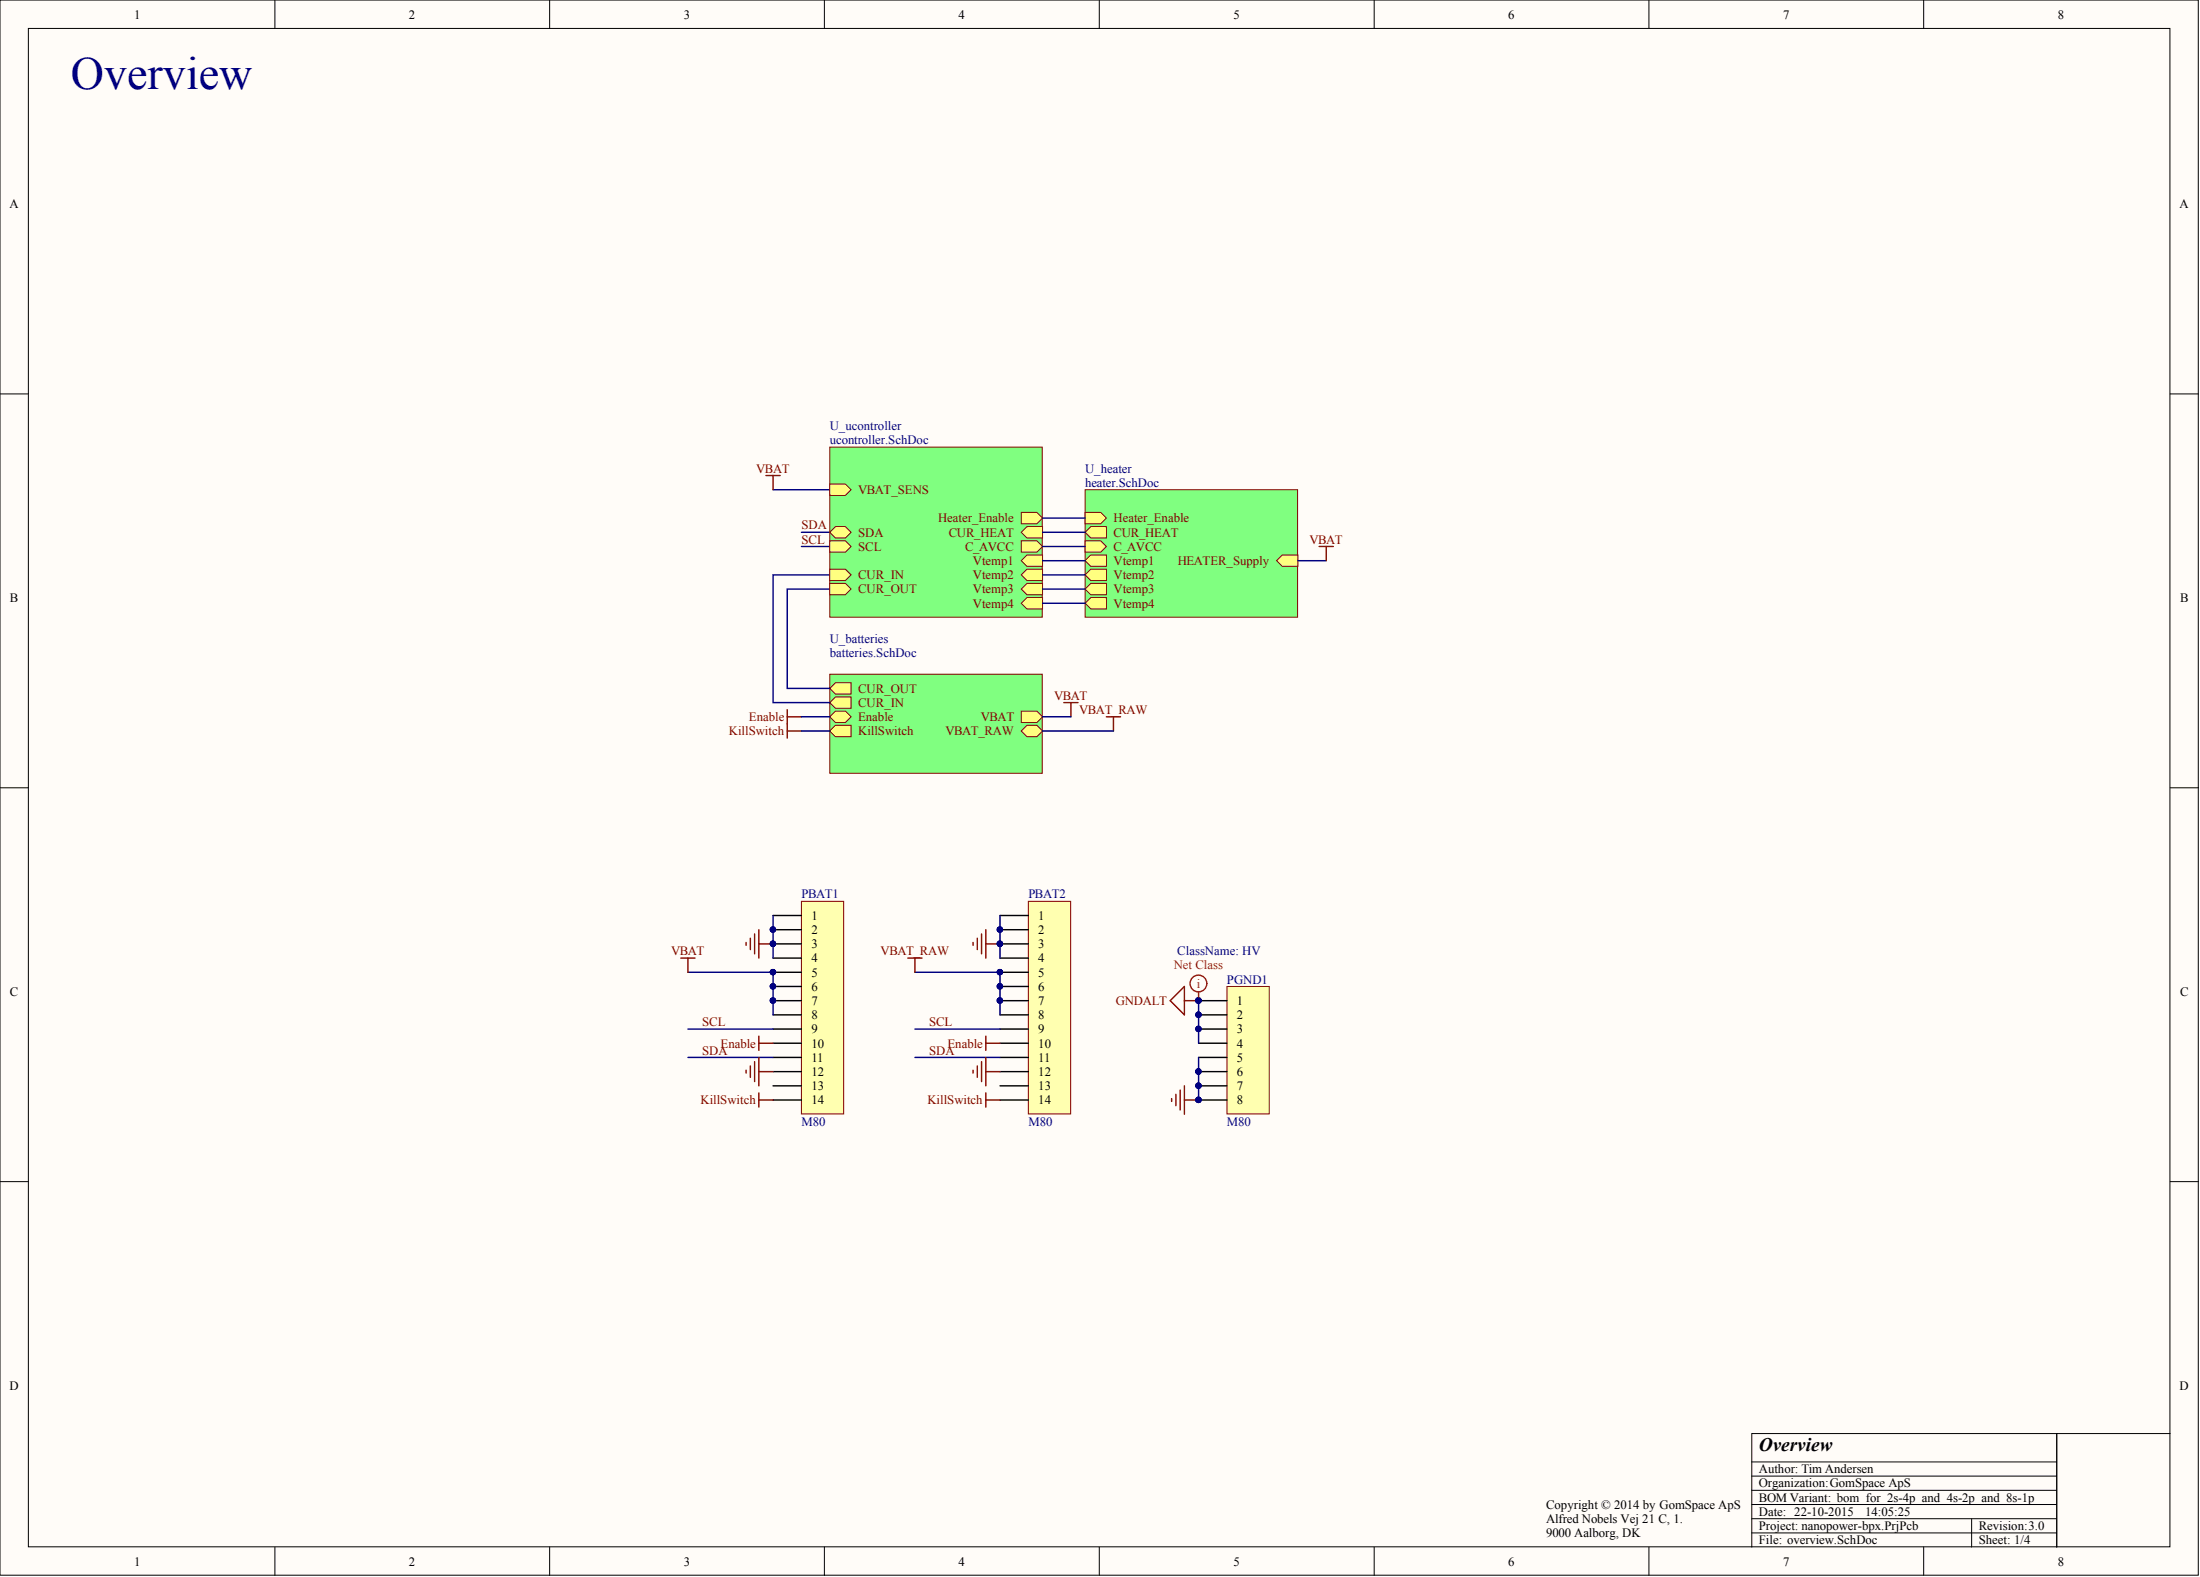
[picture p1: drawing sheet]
<svg xmlns="http://www.w3.org/2000/svg" width="393mm" height="282mm" viewBox="0 0 393 282" stroke-linecap="round" stroke-linejoin="round" font-family="sans-serif">
<g fill="#fffcf8" stroke="#000" stroke-width=".18">
<path d="M0 0h393v281.5h-393z"/>
<path d="M5.1 5.1h382.9v271.4h-382.9z"/>
</g>
<g fill="none" stroke="#000" stroke-width=".18">
<path d="M49.1 0v5.1M98.3 0v5.1M147.4 0v5.1M196.5 0v5.1M245.7 0v5.1M294.8 0v5.1M343.9 0v5.1M0 70.4h5.1M388 70.4h5.1M0 140.8h5.1M388 140.8h5.1M0 211.2h5.1"/>
<path d="M388 211.2h5.1M388 256.2h-20.3v20.3v-20.3h-54.5v20.3M49.1 276.5v5.1M98.3 276.5v5.1M147.4 276.5v5.1M196.5 276.5v5.1M245.7 276.5v5.1M294.8 276.5v5.1M313.2 266.4h54.5M313.2 274h54.5M313.2 271.5h54.5M313.2 263.8h54.5"/>
<path d="M313.2 268.9h54.5M313.2 261.3h54.5M343.9 276.5v5.1M352.5 271.5v5"/>
</g>
<path d="M148.4 120.5h38v17.7h-38z" fill="#80ff80" stroke="#800000" stroke-width=".18"/>
<path d="M149.4 122h2.8v2.1h-2.8l-1-1.1z" fill-rule="evenodd" fill="#ffff80"/>
<path d="M149.4 122h2.8v2.1h-2.8l-1-1.1z" fill="none" stroke="#800000" stroke-width=".18"/>
<path d="M149.4 124.6h2.8v2h-2.8l-1-1z" fill-rule="evenodd" fill="#ffff80"/>
<path d="M149.4 124.6h2.8v2h-2.8l-1-1z" fill="none" stroke="#800000" stroke-width=".18"/>
<path d="M183.6 129.6h1.8l1 1.1-1 1h-1.8l-1-1z" fill-rule="evenodd" fill="#ffff80"/>
<path d="M183.6 129.6h1.8l1 1.1-1 1h-1.8l-1-1z" fill="none" stroke="#800000" stroke-width=".18"/>
<path d="M149.4 129.6h2.8v2.1h-2.8l-1-1z" fill-rule="evenodd" fill="#ffff80"/>
<path d="M149.4 129.6h2.8v2.1h-2.8l-1-1z" fill="none" stroke="#800000" stroke-width=".18"/>
<path d="M182.6 127.1h2.8l1 1-1 1h-2.8z" fill-rule="evenodd" fill="#ffff80"/>
<path d="M182.6 127.1h2.8l1 1-1 1h-2.8z" fill="none" stroke="#800000" stroke-width=".18"/>
<path d="M149.4 127.1h1.8l1 1-1 1h-1.8l-1-1z" fill-rule="evenodd" fill="#ffff80"/>
<path d="M149.4 127.1h1.8l1 1-1 1h-1.8l-1-1z" fill="none" stroke="#800000" stroke-width=".18"/>
<path d="M138.2 87.5h10.2M143.3 95.1h5.1M143.3 97.7h5.1M148.4 105.3h-7.6v17.7h7.6M148.4 102.8h-10.2v22.8h10.2" fill="none" stroke="#000080" stroke-width=".25"/>
<path d="M194 87.5h38v22.8h-38z" fill="#80ff80" stroke="#800000" stroke-width=".18"/>
<path d="M194 91.6h2.8l1 1-1 1h-2.8z" fill-rule="evenodd" fill="#ffff80"/>
<path d="M194 91.6h2.8l1 1-1 1h-2.8z" fill="none" stroke="#800000" stroke-width=".18"/>
<path d="M229.3 99.2h2.8v2h-2.8l-1.1-1z" fill-rule="evenodd" fill="#ffff80"/>
<path d="M229.3 99.2h2.8v2h-2.8l-1.1-1z" fill="none" stroke="#800000" stroke-width=".18"/>
<path d="M195 99.2h2.8v2h-2.8l-1-1z" fill-rule="evenodd" fill="#ffff80"/>
<path d="M195 99.2h2.8v2h-2.8l-1-1z" fill="none" stroke="#800000" stroke-width=".18"/>
<path d="M195 101.7h2.8v2.1h-2.8l-1-1z" fill-rule="evenodd" fill="#ffff80"/>
<path d="M195 101.7h2.8v2.1h-2.8l-1-1z" fill="none" stroke="#800000" stroke-width=".18"/>
<path d="M195 94.1h2.8v2.1h-2.8l-1-1.1z" fill-rule="evenodd" fill="#ffff80"/>
<path d="M195 94.1h2.8v2.1h-2.8l-1-1.1z" fill="none" stroke="#800000" stroke-width=".18"/>
<path d="M195 104.3h2.8v2h-2.8l-1-1z" fill-rule="evenodd" fill="#ffff80"/>
<path d="M195 104.3h2.8v2h-2.8l-1-1z" fill="none" stroke="#800000" stroke-width=".18"/>
<path d="M195 106.8h2.8v2h-2.8l-1-1z" fill-rule="evenodd" fill="#ffff80"/>
<path d="M195 106.8h2.8v2h-2.8l-1-1z" fill="none" stroke="#800000" stroke-width=".18"/>
<path d="M194 96.7h2.8l1 1-1 1h-2.8z" fill-rule="evenodd" fill="#ffff80"/>
<path d="M194 96.7h2.8l1 1-1 1h-2.8z" fill="none" stroke="#800000" stroke-width=".18"/>
<path d="M232.1 100.2h5" fill="none" stroke="#000080" stroke-width=".25"/>
<path d="M148.4 79.9h38v30.4h-38z" fill="#80ff80" stroke="#800000" stroke-width=".18"/>
<path d="M148.4 96.7h2.8l1 1-1 1h-2.8z" fill-rule="evenodd" fill="#ffff80"/>
<path d="M148.4 96.7h2.8l1 1-1 1h-2.8z" fill="none" stroke="#800000" stroke-width=".18"/>
<path d="M149.4 94.1h1.8l1 1-1 1.1h-1.8l-1-1.1z" fill-rule="evenodd" fill="#ffff80"/>
<path d="M149.4 94.1h1.8l1 1-1 1.1h-1.8l-1-1.1z" fill="none" stroke="#800000" stroke-width=".18"/>
<path d="M148.4 104.3h2.8l1 1-1 1h-2.8z" fill-rule="evenodd" fill="#ffff80"/>
<path d="M148.4 104.3h2.8l1 1-1 1h-2.8z" fill="none" stroke="#800000" stroke-width=".18"/>
<path d="M148.4 101.7h2.8l1 1.1-1 1h-2.8z" fill-rule="evenodd" fill="#ffff80"/>
<path d="M148.4 101.7h2.8l1 1.1-1 1h-2.8z" fill="none" stroke="#800000" stroke-width=".18"/>
<path d="M183.6 99.2h2.8v2h-2.8l-1-1z" fill-rule="evenodd" fill="#ffff80"/>
<path d="M183.6 99.2h2.8v2h-2.8l-1-1z" fill="none" stroke="#800000" stroke-width=".18"/>
<path d="M182.6 91.6h2.8l1 1-1 1h-2.8z" fill-rule="evenodd" fill="#ffff80"/>
<path d="M182.6 91.6h2.8l1 1-1 1h-2.8z" fill="none" stroke="#800000" stroke-width=".18"/>
<path d="M183.6 101.7h2.8v2.1h-2.8l-1-1z" fill-rule="evenodd" fill="#ffff80"/>
<path d="M183.6 101.7h2.8v2.1h-2.8l-1-1z" fill="none" stroke="#800000" stroke-width=".18"/>
<path d="M183.6 94.1h2.8v2.1h-2.8l-1-1.1z" fill-rule="evenodd" fill="#ffff80"/>
<path d="M183.6 94.1h2.8v2.1h-2.8l-1-1.1z" fill="none" stroke="#800000" stroke-width=".18"/>
<path d="M183.6 104.3h2.8v2h-2.8l-1-1z" fill-rule="evenodd" fill="#ffff80"/>
<path d="M183.6 104.3h2.8v2h-2.8l-1-1z" fill="none" stroke="#800000" stroke-width=".18"/>
<path d="M183.6 106.8h2.8v2h-2.8l-1-1z" fill-rule="evenodd" fill="#ffff80"/>
<path d="M183.6 106.8h2.8v2h-2.8l-1-1z" fill="none" stroke="#800000" stroke-width=".18"/>
<path d="M182.6 96.7h2.8l1 1-1 1h-2.8z" fill-rule="evenodd" fill="#ffff80"/>
<path d="M182.6 96.7h2.8l1 1-1 1h-2.8z" fill="none" stroke="#800000" stroke-width=".18"/>
<path d="M148.4 86.5h2.8l1 1-1 1h-2.8z" fill-rule="evenodd" fill="#ffff80"/>
<path d="M148.4 86.5h2.8l1 1-1 1h-2.8z" fill="none" stroke="#800000" stroke-width=".18"/>
<path d="M143.3 161.1h7.5v38h-7.5z" fill="#ffffb0" stroke="#800000" stroke-width=".18"/>
<g fill="none" stroke="#000" stroke-width=".25">
<path d="M138.2 163.6h5.1M138.2 166.2h5.1M138.2 168.7h5.1M138.2 171.2h5.1M138.2 173.8h5.1M138.2 176.3h5.1M138.2 178.9h5.1M138.2 181.4h5.1M138.2 183.9h5.1M138.2 186.5h5.1M138.2 189h5.1M138.2 191.5h5.1"/>
<path d="M138.2 194.1h5.1M138.2 196.6h5.1"/>
</g>
<g fill="#000080" stroke="#000080" stroke-width=".18">
<circle cx="138.2" cy="166.1" r=".48"/>
<circle cx="138.2" cy="168.7" r=".48"/>
<circle cx="138.2" cy="173.8" r=".48"/>
<circle cx="138.2" cy="176.3" r=".48"/>
<circle cx="138.2" cy="178.8" r=".48"/>
</g>
<g fill="none" stroke="#800000" stroke-width=".25">
<path d="M136.9 85h2.6M138.2 85v2.5M235.9 97.7h2.5M237.1 97.7v2.5M133.4 168.5v.5M134.2 167.7v2M134.9 166.9v3.6M135.7 166.2v5M135.7 168.7h2.5M133.4 191.3v.5M134.2 190.5v2.1M134.9 189.8v3.5"/>
<path d="M135.7 185.2v2.5M135.7 189v5.1M135.7 191.5h2.5M135.7 186.5h2.5"/>
</g>
<path d="M123 173.8h15.2v7.6M138.2 163.6v7.6M123 183.9h15.2M123 189h15.2" fill="none" stroke="#000080" stroke-width=".25"/>
<path d="M183.9 161.1h7.5v38h-7.5z" fill="#ffffb0" stroke="#800000" stroke-width=".18"/>
<g fill="none" stroke="#000" stroke-width=".25">
<path d="M178.8 163.6h5.1M178.8 166.2h5.1M178.8 168.7h5.1M178.8 171.2h5.1M178.8 173.8h5.1M178.8 176.3h5.1M178.8 178.9h5.1M178.8 181.4h5.1M178.8 183.9h5.1M178.8 186.5h5.1M178.8 189h5.1M178.8 191.5h5.1"/>
<path d="M178.8 194.1h5.1M178.8 196.6h5.1"/>
</g>
<g fill="#000080" stroke="#000080" stroke-width=".18">
<circle cx="178.8" cy="166.1" r=".48"/>
<circle cx="178.8" cy="168.7" r=".48"/>
<circle cx="178.8" cy="173.8" r=".48"/>
<circle cx="178.8" cy="176.3" r=".48"/>
<circle cx="178.8" cy="178.8" r=".48"/>
</g>
<g fill="none" stroke="#800000" stroke-width=".25">
<path d="M140.8 126.9v5M140.8 128.1h2.5M140.8 130.7h2.5M121.7 171.2h2.6M123 171.2v2.6M162.3 171.2h2.5M163.6 171.2v2.6M174 168.5v.5M174.7 167.7v2M175.5 166.9v3.6M176.3 166.2v5M176.3 168.7h2.5"/>
<path d="M135.7 195.3v2.6M135.7 196.6h2.5M174 191.3v.5M174.7 190.5v2.1M175.5 189.8v3.5M176.3 185.2v2.5M176.3 189v5.1M176.3 195.3v2.6M176.3 191.5h2.5M176.3 186.5h2.5M176.3 196.6h2.5"/>
</g>
<path d="M143.3 128.1h5.1M143.3 130.7h5.1M163.6 173.8h15.2v7.6M178.8 163.6v7.6M163.6 183.9h15.2M163.6 189h15.2" fill="none" stroke="#000080" stroke-width=".25"/>
<path d="M219.4 176.3h7.5v22.8h-7.5z" fill="#ffffb0" stroke="#800000" stroke-width=".18"/>
<path d="M214.3 178.9h5.1M214.3 181.4h5.1M214.3 183.9h5.1M214.3 186.5h5.1M214.3 189h5.1M214.3 191.5h5.1M214.3 194.1h5.1M214.3 196.6h5.1" fill="none" stroke="#000" stroke-width=".25"/>
<g fill="#000080" stroke="#000080" stroke-width=".18">
<circle cx="214.3" cy="178.8" r=".48"/>
<circle cx="214.3" cy="181.4" r=".48"/>
<circle cx="214.3" cy="183.9" r=".48"/>
<circle cx="214.3" cy="191.5" r=".48"/>
<circle cx="214.3" cy="194.1" r=".48"/>
<circle cx="214.3" cy="196.6" r=".48"/>
</g>
<path d="M190.2 125.6h2.5M191.5 125.6v2.5M197.8 128.1h2.6M199.1 128.1v2.6M211.8 176.3v5.1l-2.6-2.5zM211.8 178.9h2.5M209.5 196.4v.5M210.2 195.6v2M211 194.8v3.6M211.8 194.1v5.1M211.8 196.6h2.5" fill="none" stroke="#800000" stroke-width=".25"/>
<path d="M186.4 92.6h7.6M186.4 95.1h7.6M186.4 97.7h7.6M186.4 107.8h7.6M186.4 100.2h7.6M186.4 102.8h7.6M186.4 105.3h7.6M186.4 128.1h5.1M186.4 130.7h12.7M214.3 178.9v7.6M214.3 189v7.6" fill="none" stroke="#000080" stroke-width=".25"/>
<g fill="none" stroke="#f00" stroke-width=".25">
<path d="M214.3 177.3v1.6"/>
<circle cx="214.3" cy="175.8" r="1.5"/>
</g>
<text font-size="8.2" fill="#000080" x="12.7" y="16">Overview</text>
<text font-size="3.4" x="314.5" y="259.3">Overview</text>
<g font-size="2.3">
<text x="24" y="3.3">1</text>
<text x="73.1" y="3.3">2</text>
<text x="122.3" y="3.3">3</text>
<text x="171.4" y="3.3">4</text>
<text x="220.6" y="3.3">5</text>
<text x="269.7" y="3.3">6</text>
<text x="318.8" y="3.3">7</text>
<text x="367.9" y="3.3">8</text>
<text x="1.7" y="37.3">A</text>
<text x="389.7" y="37.3">A</text>
<text x="1.8" y="107.7">B</text>
<text x="389.8" y="107.7">B</text>
<text x="145.1" y="164.4">1</text>
<text x="145.1" y="166.9">2</text>
<text x="185.6" y="164.4">1</text>
<text x="185.6" y="166.9">2</text>
<text x="145.1" y="169.5">3</text>
<text x="145.1" y="172">4</text>
<text x="185.6" y="169.5">3</text>
<text x="185.6" y="172">4</text>
<text x="1.8" y="178.1">C</text>
<text x="145.1" y="174.5">5</text>
<text x="145.1" y="177.1">6</text>
<text x="145.1" y="179.6">7</text>
<text x="185.6" y="174.5">5</text>
<text x="185.6" y="177.1">6</text>
<text x="185.6" y="179.6">7</text>
<text x="221.1" y="179.6">1</text>
<text x="389.8" y="178.1">C</text>
<text x="145.1" y="182.2">8</text>
<text x="145.1" y="184.7">9</text>
<text x="185.6" y="182.2">8</text>
<text x="185.6" y="184.7">9</text>
<text x="221.1" y="182.2">2</text>
<text x="221.1" y="184.7">3</text>
<text x="145.1" y="187.2">10</text>
<text x="145.1" y="189.8">11</text>
<text x="185.6" y="187.2">10</text>
<text x="185.6" y="189.8">11</text>
<text x="221.1" y="187.2">4</text>
<text x="221.1" y="189.8">5</text>
<text x="145.1" y="192.3">12</text>
<text x="145.1" y="194.8">13</text>
<text x="145.1" y="197.4">14</text>
<text x="185.6" y="192.3">12</text>
<text x="185.6" y="194.8">13</text>
<text x="185.6" y="197.4">14</text>
<text x="221.1" y="192.3">6</text>
<text x="221.1" y="194.8">7</text>
<text x="221.1" y="197.4">8</text>
<text x="1.7" y="248.5">D</text>
<text x="389.7" y="248.5">D</text>
<text x="314.5" y="263.3">Author: Tim Andersen</text>
<text x="276.4" y="269.7">Copyright © 2014 by GomSpace ApS</text>
<text x="314.5" y="265.9">Organization:GomSpace ApS</text>
<text x="314.5" y="268.4">BOM Variant: bom_for_2s-4p_and_4s-2p_and_8s-1p</text>
<text x="276.4" y="272.2">Alfred Nobels Vej 21 C, 1.</text>
<text x="276.4" y="274.7">9000 Aalborg, DK</text>
<text x="314.5" y="270.9">Date: 22-10-2015</text>
<text x="314.5" y="273.5">Project: nanopower-bpx.PrjPcb</text>
<text x="333.5" y="270.9">14:05:25</text>
<text x="353.8" y="273.5">Revision:3.0</text>
<text x="24" y="279.8">1</text>
<text x="73.1" y="279.8">2</text>
<text x="122.3" y="279.8">3</text>
<text x="171.4" y="279.8">4</text>
<text x="220.6" y="279.8">5</text>
<text x="269.7" y="279.8">6</text>
<text x="314.5" y="276">File: overview.SchDoc</text>
<text x="318.8" y="279.8">7</text>
<text x="353.8" y="276">Sheet: 1/4</text>
<text x="367.9" y="279.8">8</text>
</g>
<g font-size="2.3" fill="#000080">
<text x="148.4" y="76.9">U_ucontroller</text>
<text x="148.4" y="79.4">ucontroller.SchDoc</text>
<text x="194" y="84.5">U_heater</text>
<text x="194" y="87">heater.SchDoc</text>
<text x="148.4" y="114.9">U_batteries</text>
<text x="148.4" y="117.5">batteries.SchDoc</text>
<text x="143.3" y="160.6">PBAT1</text>
<text x="183.9" y="160.6">PBAT2</text>
<text x="210.5" y="170.7">ClassName: HV</text>
<text x="219.4" y="175.8">PGND1</text>
<text x="143.3" y="201.2">M80</text>
<text x="183.9" y="201.2">M80</text>
<text x="219.4" y="201.2">M80</text>
</g>
<g font-size="2.3" fill="#800000">
<text x="135.2" y="84.5">VBAT</text>
<text x="153.4" y="88.3">VBAT_SENS</text>
<text x="143.3" y="94.6">SDA</text>
<text x="153.4" y="95.9">SDA</text>
<text x="167.7" y="93.4">Heater_Enable</text>
<text x="169.6" y="95.9">CUR_HEAT</text>
<text x="199.1" y="93.4">Heater_Enable</text>
<text x="199.1" y="95.9">CUR_HEAT</text>
<text x="143.3" y="97.2">SCL</text>
<text x="153.4" y="98.4">SCL</text>
<text x="172.6" y="98.4">C_AVCC</text>
<text x="173.9" y="101">Vtemp1</text>
<text x="199.1" y="101">Vtemp1</text>
<text x="199.1" y="98.4">C_AVCC</text>
<text x="210.6" y="101">HEATER_Supply</text>
<text x="234.1" y="97.2">VBAT</text>
<text x="153.4" y="106">CUR_OUT</text>
<text x="153.4" y="103.5">CUR_IN</text>
<text x="173.9" y="103.5">Vtemp2</text>
<text x="173.9" y="106">Vtemp3</text>
<text x="199.1" y="103.5">Vtemp2</text>
<text x="199.1" y="106">Vtemp3</text>
<text x="173.9" y="108.6">Vtemp4</text>
<text x="199.1" y="108.6">Vtemp4</text>
<text x="153.4" y="123.8">CUR_OUT</text>
<text x="188.5" y="125.1">VBAT</text>
<text x="130.3" y="131.4">KillSwitch</text>
<text x="133.9" y="128.9">Enable</text>
<text x="153.4" y="126.3">CUR_IN</text>
<text x="153.4" y="131.4">KillSwitch</text>
<text x="153.4" y="128.9">Enable</text>
<text x="169" y="131.4">VBAT_RAW</text>
<text x="175.4" y="128.9">VBAT</text>
<text x="193" y="127.6">VBAT_RAW</text>
<text x="120" y="170.7">VBAT</text>
<text x="157.4" y="170.7">VBAT_RAW</text>
<text x="199.5" y="179.6">GNDALT</text>
<text x="125.5" y="183.4">SCL</text>
<text x="166.1" y="183.4">SCL</text>
<text x="125.5" y="188.5">SDA</text>
<text x="128.8" y="187.2">Enable</text>
<text x="166.1" y="188.5">SDA</text>
<text x="169.4" y="187.2">Enable</text>
<text x="125.2" y="197.4">KillSwitch</text>
<text x="165.8" y="197.4">KillSwitch</text>
</g>
<g font-size="2.3" fill="#f00">
<text x="209.9" y="173.3">Net Class</text>
<text x="214" y="176.6">i</text>
</g>
</svg>
